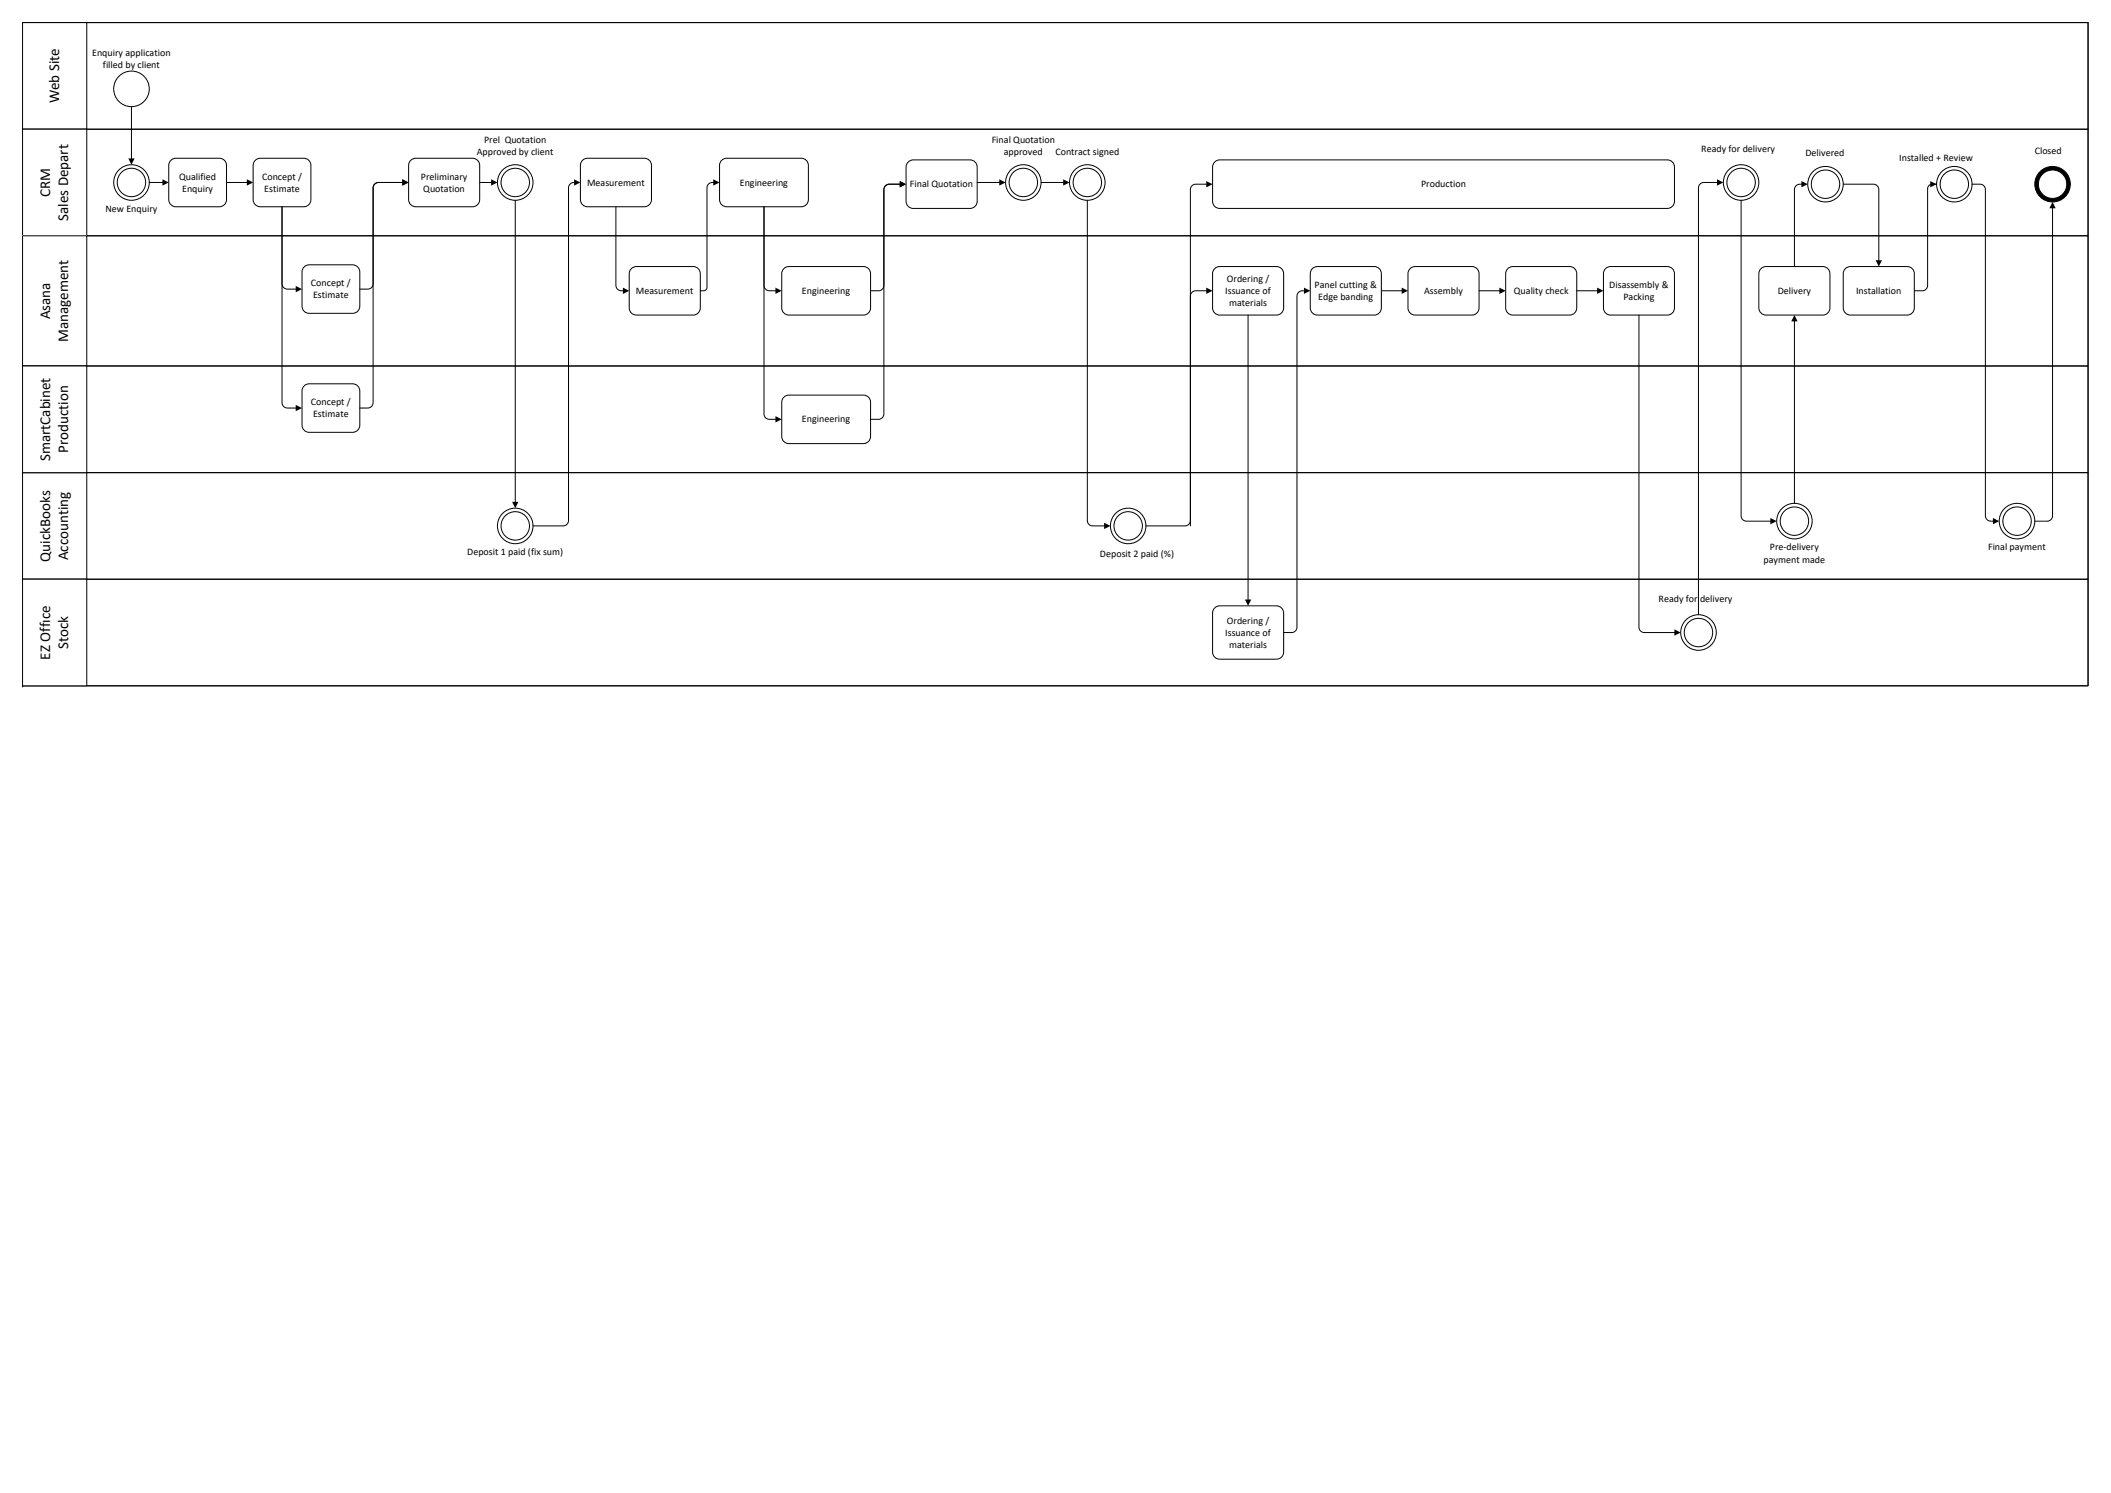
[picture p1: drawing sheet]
<svg xmlns="http://www.w3.org/2000/svg" width="594mm" height="420mm" viewBox="0 0 594 420" stroke-linecap="round" stroke-linejoin="round" font-family="sans-serif">
<path d="M6.3 6.4h581.3v186.6h-581.3zM6.3 6.4v186.6zM6.3 6.3h581.3v30.1h-581.3zM6.3 36.4h.1M6.3 193h.1" fill="none" stroke="#000" stroke-width=".28"/>
<path d="M6.3 6.3h18.1v30.1h-18.1z" fill="#fff"/>
<path d="M6.3 6.3h18.1v30.1h-18.1zM6.3 36.4h581.3v30h-581.3zM6.3 66.4h.1" fill="none" stroke="#000" stroke-width=".28"/>
<path d="M6.3 36.4h18.1v30h-18.1z" fill="#fff"/>
<path d="M6.3 36.4h18.1v30h-18.1zM6.3 66.4h581.3v36.6h-581.3zM6.3 103h.1" fill="none" stroke="#000" stroke-width=".28"/>
<path d="M6.3 66.4h18.1v36.6h-18.1z" fill="#fff"/>
<path d="M6.3 66.4h18.1v36.6h-18.1zM6.3 133h581.3v30h-581.3zM6.3 163h.1" fill="none" stroke="#000" stroke-width=".28"/>
<path d="M6.3 133h18.1v30h-18.1z" fill="#fff"/>
<path d="M6.3 103h581.3v30h-581.3zM6.3 133h18.1v30h-18.1zM6.3 133h.1" fill="none" stroke="#000" stroke-width=".28"/>
<path d="M6.3 103h18.1v30h-18.1z" fill="#fff"/>
<path d="M6.3 103h18.1v30h-18.1zM6.3 163h581.3v30h-581.3zM6.3 193h.1" fill="none" stroke="#000" stroke-width=".28"/>
<path d="M6.3 163h18.1v30h-18.1z" fill="#fff"/>
<path d="M6.3 6.3h581.3zM6.3 163h18.1v30h-18.1z" fill="none" stroke="#000" stroke-width=".28"/>
<circle cx="37" cy="25" r="5" fill="#fff"/>
<circle cx="37" cy="25" r="5" fill="none" stroke="#000" stroke-width=".28"/>
<path d="M48.1 45.1l1.4-.6h12.3a1.99 1.99 0 0 1 1.9 2v9.7a1.99 1.99 0 0 1-1.9 2h-12.3a2.01 2.01 0 0 1-2-2v-9.7z" fill-rule="evenodd" fill="#fff"/>
<path d="M37 30v14.8M48.1 45.1l1.4-.6h12.3a1.99 1.99 0 0 1 1.9 2v9.7a1.99 1.99 0 0 1-1.9 2h-12.3a2.01 2.01 0 0 1-2-2v-9.7z" fill="none" stroke="#000" stroke-width=".28"/>
<path d="M36.1 44.6h1.8l-.9 1.8z" fill="#000"/>
<path d="M71.8 45.1l1.5-.6h12.2a1.99 1.99 0 0 1 2 2v9.7a1.99 1.99 0 0 1-2 2h-12.2a2.01 2.01 0 0 1-2.1-2v-9.7z" fill-rule="evenodd" fill="#fff"/>
<path d="M63.7 51.4h6M71.8 45.1l1.5-.6h12.2a1.99 1.99 0 0 1 2 2v9.7a1.99 1.99 0 0 1-2 2h-12.2a2.01 2.01 0 0 1-2.1-2v-9.7z" fill="none" stroke="#000" stroke-width=".28"/>
<path d="M69.5 50.5l1.7 .9-1.7 .8z" fill="#000"/>
<path d="M85.6 108.6l1.4-.6h12.2a2.01 2.01 0 0 1 2.1 2v9.7a2.02 2.02 0 0 1-2.1 2h-12.2a2.01 2.01 0 0 1-2-2v-9.7z" fill-rule="evenodd" fill="#fff"/>
<path d="M79.4 58.2v21.7a1.51 1.51 0 0 0 1.5 1.5h2.6M85.6 108.6l1.4-.6h12.2a2.01 2.01 0 0 1 2.1 2v9.7a2.02 2.02 0 0 1-2.1 2h-12.2a2.01 2.01 0 0 1-2-2v-9.7z" fill="none" stroke="#000" stroke-width=".28"/>
<path d="M83.2 80.5l1.8 .9-1.8 .9z" fill="#000"/>
<path d="M163.9 45.1l1.4-.6h16a2.01 2.01 0 0 1 2 2v9.7a2.01 2.01 0 0 1-2 2h-16a1.99 1.99 0 0 1-2-2v-9.7z" fill-rule="evenodd" fill="#fff"/>
<path d="M163.9 45.1l1.4-.6h16a2.01 2.01 0 0 1 2 2v9.7a2.01 2.01 0 0 1-2 2h-16a1.99 1.99 0 0 1-2-2v-9.7z" fill="none" stroke="#000" stroke-width=".28"/>
<path d="M177.7 75.6l1.4-.6h16a1.99 1.99 0 0 1 2 2v9.7a2.01 2.01 0 0 1-2 2h-16a2.02 2.02 0 0 1-2-2v-9.7z" fill-rule="evenodd" fill="#fff"/>
<path d="M173.3 58.2v22.1a1.68 1.68 0 0 0 2.2 1.5M177.7 75.6l1.4-.6h16a1.99 1.99 0 0 1 2 2v9.7a2.01 2.01 0 0 1-2 2h-16a2.02 2.02 0 0 1-2-2v-9.7z" fill="none" stroke="#000" stroke-width=".28"/>
<path d="M175.3 80.9l1.8 .9-1.8 .9z" fill="#000"/>
<path d="M203.1 45.1l1.4-.6h21a1.99 1.99 0 0 1 2 2v9.7a1.99 1.99 0 0 1-2 2h-21a2 2 0 0 1-2-2v-9.7z" fill-rule="evenodd" fill="#fff"/>
<path d="M203.1 45.1l1.4-.6h21a1.99 1.99 0 0 1 2 2v9.7a1.99 1.99 0 0 1-2 2h-21a2 2 0 0 1-2-2v-9.7z" fill="none" stroke="#000" stroke-width=".28"/>
<path d="M85.6 75.1l1.4-.6h12.2a2.02 2.02 0 0 1 2.1 2v9.7a2.01 2.01 0 0 1-2.1 2h-12.2a1.99 1.99 0 0 1-2-2v-9.7z" fill-rule="evenodd" fill="#fff"/>
<path d="M113.4 51.4h-6.9a1.51 1.51 0 0 0-1.5 1.5v60.4a1.51 1.51 0 0 1-1.5 1.5h-2.2M200.9 51.4a1.59 1.59 0 0 0-1.9 1.5v28a.94 .94 0 0 1-1 .9h-.9M85.6 75.1l1.4-.6h12.2a2.02 2.02 0 0 1 2.1 2v9.7a2.01 2.01 0 0 1-2.1 2h-12.2a1.99 1.99 0 0 1-2-2v-9.7z" fill="none" stroke="#000" stroke-width=".28"/>
<path d="M113.2 50.5l1.8 .9-1.8 .8zM200.7 50.5l1.8 .9-1.8 .8z" fill="#000"/>
<path d="M220.6 111.8l1.4-.6h21a1.99 1.99 0 0 1 2 2v9.6a2.01 2.01 0 0 1-2 2h-21a2.01 2.01 0 0 1-2-2v-9.6z" fill-rule="evenodd" fill="#fff"/>
<path d="M220.6 111.8l1.4-.6h21a1.99 1.99 0 0 1 2 2v9.6a2.01 2.01 0 0 1-2 2h-21a2.01 2.01 0 0 1-2-2v-9.6z" fill="none" stroke="#000" stroke-width=".28"/>
<path d="M220.6 75.6l1.4-.6h21a1.99 1.99 0 0 1 2 2v9.7a2.01 2.01 0 0 1-2 2h-21a2.01 2.01 0 0 1-2-2v-9.7z" fill-rule="evenodd" fill="#fff"/>
<path d="M79.4 58.2v55.1a1.51 1.51 0 0 0 1.5 1.5h2.6M113.4 51.4h-6.9a1.51 1.51 0 0 0-1.5 1.5v27a1.51 1.51 0 0 1-1.5 1.5h-2.2M220.6 75.6l1.4-.6h21a1.99 1.99 0 0 1 2 2v9.7a2.01 2.01 0 0 1-2 2h-21a2.01 2.01 0 0 1-2-2v-9.7zM218.4 81.8h-1.9a1.49 1.49 0 0 1-1.5-1.5v-22.1v58.3a1.49 1.49 0 0 0 1.5 1.5h1.9" fill="none" stroke="#000" stroke-width=".28"/>
<path d="M113.2 50.5l1.8 .9-1.8 .8zM218.2 80.9l1.8 .9-1.8 .9zM83.2 113.9l1.8 .9-1.8 .9zM218.2 117.1l1.8 .9-1.8 .9z" fill="#000"/>
<path d="M115.6 45.1l1.4-.6h16a1.99 1.99 0 0 1 2 2v9.7a1.99 1.99 0 0 1-2 2h-16a2.01 2.01 0 0 1-2-2v-9.7z" fill-rule="evenodd" fill="#fff"/>
<path d="M115.6 45.1l1.4-.6h16a1.99 1.99 0 0 1 2 2v9.7a1.99 1.99 0 0 1-2 2h-16a2.01 2.01 0 0 1-2-2v-9.7z" fill="none" stroke="#000" stroke-width=".28"/>
<path d="M255.6 45.6l1.4-.6h16a2.01 2.01 0 0 1 2 2v9.7a1.99 1.99 0 0 1-2 2h-16a2.01 2.01 0 0 1-2-2v-9.7z" fill-rule="evenodd" fill="#fff"/>
<path d="M255.6 45.6l1.4-.6h16a2.01 2.01 0 0 1 2 2v9.7a1.99 1.99 0 0 1-2 2h-16a2.01 2.01 0 0 1-2-2v-9.7zM245 81.8h2.2a1.51 1.51 0 0 0 1.5-1.5v-27a1.51 1.51 0 0 1 1.5-1.5h3.2h-3.2a1.51 1.51 0 0 0-1.5 1.5v63.2a1.51 1.51 0 0 1-1.5 1.5h-2.2" fill="none" stroke="#000" stroke-width=".28"/>
<path d="M253.2 50.9l1.8 .9-1.8 .9z" fill="#000"/>
<path d="M341.8 45.6l1.4-.6h126a2.01 2.01 0 0 1 2 2v9.7a1.99 1.99 0 0 1-2 2h-126a1.99 1.99 0 0 1-2-2v-9.7z" fill-rule="evenodd" fill="#fff"/>
<path d="M341.8 45.6l1.4-.6h126a2.01 2.01 0 0 1 2 2v9.7a1.99 1.99 0 0 1-2 2h-126a1.99 1.99 0 0 1-2-2v-9.7z" fill="none" stroke="#000" stroke-width=".28"/>
<path d="M369.3 75.6l1.4-.6h16a1.99 1.99 0 0 1 2 2v9.7a2.01 2.01 0 0 1-2 2h-16a2.01 2.01 0 0 1-2-2v-9.7z" fill-rule="evenodd" fill="#fff"/>
<path d="M369.3 75.6l1.4-.6h16a1.99 1.99 0 0 1 2 2v9.7a2.01 2.01 0 0 1-2 2h-16a2.01 2.01 0 0 1-2-2v-9.7z" fill="none" stroke="#000" stroke-width=".28"/>
<path d="M396.8 75.6l1.4-.6h16a1.99 1.99 0 0 1 2 2v9.7a2.01 2.01 0 0 1-2 2h-16a2.02 2.02 0 0 1-2-2v-9.7z" fill-rule="evenodd" fill="#fff"/>
<path d="M396.8 75.6l1.4-.6h16a1.99 1.99 0 0 1 2 2v9.7a2.01 2.01 0 0 1-2 2h-16a2.02 2.02 0 0 1-2-2v-9.7z" fill="none" stroke="#000" stroke-width=".28"/>
<path d="M424.3 75.6l1.4-.6h16a1.99 1.99 0 0 1 2 2v9.7a2.01 2.01 0 0 1-2 2h-16a2.02 2.02 0 0 1-2-2v-9.7z" fill-rule="evenodd" fill="#fff"/>
<path d="M424.3 75.6l1.4-.6h16a1.99 1.99 0 0 1 2 2v9.7a2.01 2.01 0 0 1-2 2h-16a2.02 2.02 0 0 1-2-2v-9.7z" fill="none" stroke="#000" stroke-width=".28"/>
<path d="M451.8 75.6l1.4-.6h16a1.99 1.99 0 0 1 2 2v9.7a2.01 2.01 0 0 1-2 2h-16a2.01 2.01 0 0 1-2-2v-9.7z" fill-rule="evenodd" fill="#fff"/>
<path d="M451.8 75.6l1.4-.6h16a1.99 1.99 0 0 1 2 2v9.7a2.01 2.01 0 0 1-2 2h-16a2.01 2.01 0 0 1-2-2v-9.7zM388.7 81.8h6M416.2 81.8h6M443.7 81.8h6M461.2 88.7v87.8a1.51 1.51 0 0 0 1.5 1.5h8.7" fill="none" stroke="#000" stroke-width=".28"/>
<path d="M394.5 80.9l1.7 .9-1.7 .9zM422 80.9l1.7 .9-1.7 .9zM449.5 80.9l1.7 .9-1.7 .9zM471.2 177.1l1.8 .9-1.8 .9z" fill="#000"/>
<circle cx="490" cy="51.4" r="5" fill="#fff"/>
<circle cx="490" cy="51.4" r="5" fill="none" stroke="#000" stroke-width=".28"/>
<circle cx="490" cy="51.4" r="4" fill="#fff"/>
<g fill="none" stroke="#000" stroke-width=".28">
<path d="M490 56.4v88.8a1.51 1.51 0 0 0 1.5 1.5h6.9"/>
<circle cx="490" cy="51.4" r="4"/>
</g>
<path d="M498.2 145.8l1.8 .9-1.8 .9z" fill="#000"/>
<circle cx="550" cy="51.8" r="5" fill="#fff"/>
<circle cx="550" cy="51.8" r="5" fill="none" stroke="#000" stroke-width=".28"/>
<circle cx="550" cy="51.8" r="4" fill="#fff"/>
<g fill="none" stroke="#000" stroke-width=".28">
<circle cx="550" cy="51.8" r="4"/>
<circle cx="577.6" cy="51.8" r="5"/>
</g>
<circle cx="577.6" cy="51.8" r="5" fill="#000"/>
<circle cx="577.6" cy="51.8" r="4" fill="#fff"/>
<circle cx="577.6" cy="51.8" r="4" fill="none" stroke="#000" stroke-width=".28"/>
<circle cx="505" cy="146.7" r="5" fill="#fff"/>
<circle cx="505" cy="146.7" r="5" fill="none" stroke="#000" stroke-width=".28"/>
<circle cx="505" cy="146.7" r="4" fill="#fff"/>
<circle cx="505" cy="146.7" r="4" fill="none" stroke="#000" stroke-width=".28"/>
<circle cx="567.6" cy="146.7" r="5" fill="#fff"/>
<circle cx="567.6" cy="146.7" r="5" fill="none" stroke="#000" stroke-width=".28"/>
<circle cx="567.6" cy="146.7" r="4" fill="#fff"/>
<g fill="none" stroke="#000" stroke-width=".28">
<path d="M577.6 58.4v86.8a1.51 1.51 0 0 1-1.5 1.5h-3.5"/>
<circle cx="567.6" cy="146.7" r="4"/>
</g>
<path d="M577.6 56.8l.9 1.8h-1.8z" fill="#000"/>
<circle cx="288" cy="51.4" r="5" fill="#fff"/>
<circle cx="288" cy="51.4" r="5" fill="none" stroke="#000" stroke-width=".28"/>
<circle cx="288" cy="51.4" r="4" fill="#fff"/>
<g fill="none" stroke="#000" stroke-width=".28">
<path d="M275 51.4h6.4"/>
<circle cx="288" cy="51.4" r="4"/>
</g>
<path d="M281.2 50.5l1.8 .9-1.8 .8z" fill="#000"/>
<circle cx="317.5" cy="148" r="5" fill="#fff"/>
<circle cx="317.5" cy="148" r="5" fill="none" stroke="#000" stroke-width=".28"/>
<circle cx="317.5" cy="148" r="4" fill="#fff"/>
<g fill="none" stroke="#000" stroke-width=".28">
<path d="M339.7 51.8h-3.2a1.49 1.49 0 0 0-1.5 1.5v94.7"/>
<circle cx="317.5" cy="148" r="4"/>
</g>
<path d="M339.5 50.9l1.7 .9-1.7 .9z" fill="#000"/>
<circle cx="145" cy="51.4" r="5" fill="#fff"/>
<circle cx="145" cy="51.4" r="5" fill="none" stroke="#000" stroke-width=".28"/>
<circle cx="145" cy="51.4" r="4" fill="#fff"/>
<g fill="none" stroke="#000" stroke-width=".28">
<path d="M135 51.4h3.4M293 51.4h6.4"/>
<circle cx="145" cy="51.4" r="4"/>
</g>
<path d="M138.2 50.5l1.8 .9-1.8 .8zM299.2 50.5l1.8 .9-1.8 .8z" fill="#000"/>
<circle cx="306" cy="51.4" r="5" fill="#fff"/>
<circle cx="306" cy="51.4" r="5" fill="none" stroke="#000" stroke-width=".28"/>
<circle cx="306" cy="51.4" r="4" fill="#fff"/>
<g fill="none" stroke="#000" stroke-width=".28">
<path d="M306 56.4v90.1a1.48 1.48 0 0 0 1.5 1.5h3.4"/>
<circle cx="306" cy="51.4" r="4"/>
</g>
<path d="M310.7 147.1l1.8 .9-1.8 .9z" fill="#000"/>
<path d="M341.8 171.1l1.4-.6h16a2.02 2.02 0 0 1 2 2v11a2.01 2.01 0 0 1-2 2h-16a1.99 1.99 0 0 1-2-2v-11z" fill-rule="evenodd" fill="#fff"/>
<path d="M341.8 171.1l1.4-.6h16a2.02 2.02 0 0 1 2 2v11a2.01 2.01 0 0 1-2 2h-16a1.99 1.99 0 0 1-2-2v-11z" fill="none" stroke="#000" stroke-width=".28"/>
<circle cx="37" cy="51.4" r="5" fill="#fff"/>
<circle cx="37" cy="51.4" r="5" fill="none" stroke="#000" stroke-width=".28"/>
<circle cx="37" cy="51.4" r="4" fill="#fff"/>
<g fill="none" stroke="#000" stroke-width=".28">
<path d="M42 51.4h3.9"/>
<circle cx="37" cy="51.4" r="4"/>
</g>
<path d="M45.7 50.5l1.8 .9-1.8 .8z" fill="#000"/>
<path d="M341.8 75.6l1.4-.6h16a2.01 2.01 0 0 1 2 2v9.7a2.02 2.02 0 0 1-2 2h-16a2.01 2.01 0 0 1-2-2v-9.7z" fill-rule="evenodd" fill="#fff"/>
<path d="M341.8 75.6l1.4-.6h16a2.01 2.01 0 0 1 2 2v9.7a2.02 2.02 0 0 1-2 2h-16a2.01 2.01 0 0 1-2-2v-9.7zM351.2 88.7v80.3M367.2 81.8a1.68 1.68 0 0 0-2.2 1.5v93.2a1.51 1.51 0 0 1-1.5 1.5h-2.3" fill="none" stroke="#000" stroke-width=".28"/>
<path d="M367 80.9l1.7 .9-1.7 .9zM350.3 168.7h1.8l-.9 1.8z" fill="#000"/>
<circle cx="145" cy="148" r="5" fill="#fff"/>
<circle cx="145" cy="148" r="5" fill="none" stroke="#000" stroke-width=".28"/>
<circle cx="145" cy="148" r="4" fill="#fff"/>
<g fill="none" stroke="#000" stroke-width=".28">
<path d="M145 56.4v85.1M161.8 51.4a1.54 1.54 0 0 0-1.8 1.5v93.6a1.48 1.48 0 0 1-1.5 1.5h-8.5M339.7 81.8h-3.2a1.49 1.49 0 0 0-1.5 1.5v63.2a1.49 1.49 0 0 1-1.5 1.5h-11"/>
<circle cx="145" cy="148" r="4"/>
</g>
<path d="M161.6 50.5l1.7 .9-1.7 .8zM339.5 80.9l1.7 .9-1.7 .9zM144.1 141.2h1.8l-.9 1.8z" fill="#000"/>
<circle cx="478" cy="178" r="5" fill="#fff"/>
<circle cx="478" cy="178" r="5" fill="none" stroke="#000" stroke-width=".28"/>
<circle cx="478" cy="178" r="4" fill="#fff"/>
<g fill="none" stroke="#000" stroke-width=".28">
<path d="M483.4 51.4h-3.9a1.51 1.51 0 0 0-1.5 1.5v120.1"/>
<circle cx="478" cy="178" r="4"/>
</g>
<path d="M483.2 50.5l1.8 .9-1.8 .8z" fill="#000"/>
<circle cx="513.7" cy="51.8" r="5" fill="#fff"/>
<circle cx="513.7" cy="51.8" r="5" fill="none" stroke="#000" stroke-width=".28"/>
<circle cx="513.7" cy="51.8" r="4" fill="#fff"/>
<circle cx="513.7" cy="51.8" r="4" fill="none" stroke="#000" stroke-width=".28"/>
<path d="M495.6 75.6l1.4-.6h16a1.99 1.99 0 0 1 2 2v9.7a2.01 2.01 0 0 1-2 2h-16a2.02 2.02 0 0 1-2-2v-9.7z" fill-rule="evenodd" fill="#fff"/>
<path d="M495.6 75.6l1.4-.6h16a1.99 1.99 0 0 1 2 2v9.7a2.01 2.01 0 0 1-2 2h-16a2.02 2.02 0 0 1-2-2v-9.7z" fill="none" stroke="#000" stroke-width=".28"/>
<path d="M519.3 75.6l1.4-.6h16a1.99 1.99 0 0 1 2 2v9.7a2.01 2.01 0 0 1-2 2h-16a2.02 2.02 0 0 1-2-2v-9.7z" fill-rule="evenodd" fill="#fff"/>
<path d="M507.2 51.8a1.68 1.68 0 0 0-2.2 1.5v21.7M518.7 51.8h8.5a1.51 1.51 0 0 1 1.5 1.5v20.1M545 51.8h-1.3a1.26 1.26 0 0 0-1.2 1.3v27.2a1.49 1.49 0 0 1-1.5 1.5h-2.3M555 51.8h2.2a1.51 1.51 0 0 1 1.5 1.5v91.9a1.74 1.74 0 0 0 2.4 1.5M519.3 75.6l1.4-.6h16a1.99 1.99 0 0 1 2 2v9.7a2.01 2.01 0 0 1-2 2h-16a2.02 2.02 0 0 1-2-2v-9.7zM505 90.2v51.4" fill="none" stroke="#000" stroke-width=".28"/>
<path d="M507 50.9l1.7 .9-1.7 .9zM543.2 50.9l1.8 .9-1.8 .9zM527.8 73.2h1.8l-.9 1.8zM505 88.7l.9 1.7h-1.8zM560.8 145.8l1.8 .9-1.8 .9z" fill="#000"/>
<g font-size="4.2">
<text x="16.7" y="29.1" transform="rotate(-90 16.7 29.1)">Web Site</text>
<text x="14.1" y="55.5" transform="rotate(-90 14.1 55.5)">CRM</text>
<text x="19.2" y="62.1" transform="rotate(-90 19.2 62.1)">Sales Depart</text>
<text x="14.1" y="89.9" transform="rotate(-90 14.1 89.9)">Asana</text>
<text x="19.2" y="96.3" transform="rotate(-90 19.2 96.3)">Management</text>
<text x="14.1" y="129.8" transform="rotate(-90 14.1 129.8)">SmartCabinet</text>
<text x="19.2" y="127.5" transform="rotate(-90 19.2 127.5)">Production</text>
<text x="14.1" y="158.1" transform="rotate(-90 14.1 158.1)">QuickBooks</text>
<text x="19.2" y="157.7" transform="rotate(-90 19.2 157.7)">Accounting</text>
<text x="14.1" y="185.7" transform="rotate(-90 14.1 185.7)">EZ Offıce</text>
<text x="19.2" y="182.7" transform="rotate(-90 19.2 182.7)">Stock</text>
</g>
<g font-size="2.8">
<text x="25.9" y="15.7">Enquiry application</text>
<text x="29" y="19">filled by client</text>
<text x="136.2" y="40.4">Prel Quotation</text>
<text x="279.1" y="40.4">Final Quotation</text>
<text x="134.2" y="43.8">Approved by client</text>
<text x="282.5" y="43.8">approved</text>
<text x="297" y="43.7">Contract signed</text>
<text x="478.8" y="42.9">Ready for delivery</text>
<text x="508.1" y="44">Delivered</text>
<text x="534.5" y="45.3">Installed + Review</text>
<text x="572.6" y="43.3">Closed</text>
<text x="50.4" y="50.5">Qualified</text>
<text x="51.3" y="53.9">Enquiry</text>
<text x="73.8" y="50.5">Concept /</text>
<text x="74.4" y="53.9">Estimate</text>
<text x="118.4" y="50.5">Preliminary</text>
<text x="119.1" y="53.9">Quotation</text>
<text x="165.2" y="52.2">Measurement</text>
<text x="208.2" y="52.2">Engineering</text>
<text x="256.1" y="52.7">Final Quotation</text>
<text x="399.9" y="52.7">Production</text>
<text x="29.7" y="59.6">New Enquiry</text>
<text x="87.5" y="80.5">Concept /</text>
<text x="88.1" y="83.9">Estimate</text>
<text x="179" y="82.7">Measurement</text>
<text x="225.7" y="82.7">Engineering</text>
<text x="344.8" y="82.7">Issuance of</text>
<text x="345.3" y="79.3">Ordering /</text>
<text x="369.9" y="81">Panel cutting &amp;</text>
<text x="400.8" y="82.7">Assembly</text>
<text x="426" y="82.7">Quality check</text>
<text x="452.9" y="81">Disassembly &amp;</text>
<text x="500.3" y="82.7">Delivery</text>
<text x="522.3" y="82.7">Installation</text>
<text x="345.9" y="86.1">materials</text>
<text x="371" y="84.4">Edge banding</text>
<text x="456.9" y="84.4">Packing</text>
<text x="87.5" y="114">Concept /</text>
<text x="88.1" y="117.4">Estimate</text>
<text x="225.7" y="118.9">Engineering</text>
<text x="498.1" y="154.9">Pre-delivery</text>
<text x="559.5" y="154.9">Final payment</text>
<text x="131.5" y="156.3">Deposit 1 paid (fix sum)</text>
<text x="309.6" y="156.9">Deposit 2 paid (%)</text>
<text x="496.3" y="158.3">payment made</text>
<text x="466.8" y="169.5">Ready for delivery</text>
<text x="344.8" y="178.9">Issuance of</text>
<text x="345.3" y="175.5">Ordering /</text>
<text x="345.9" y="182.2">materials</text>
</g>
</svg>
